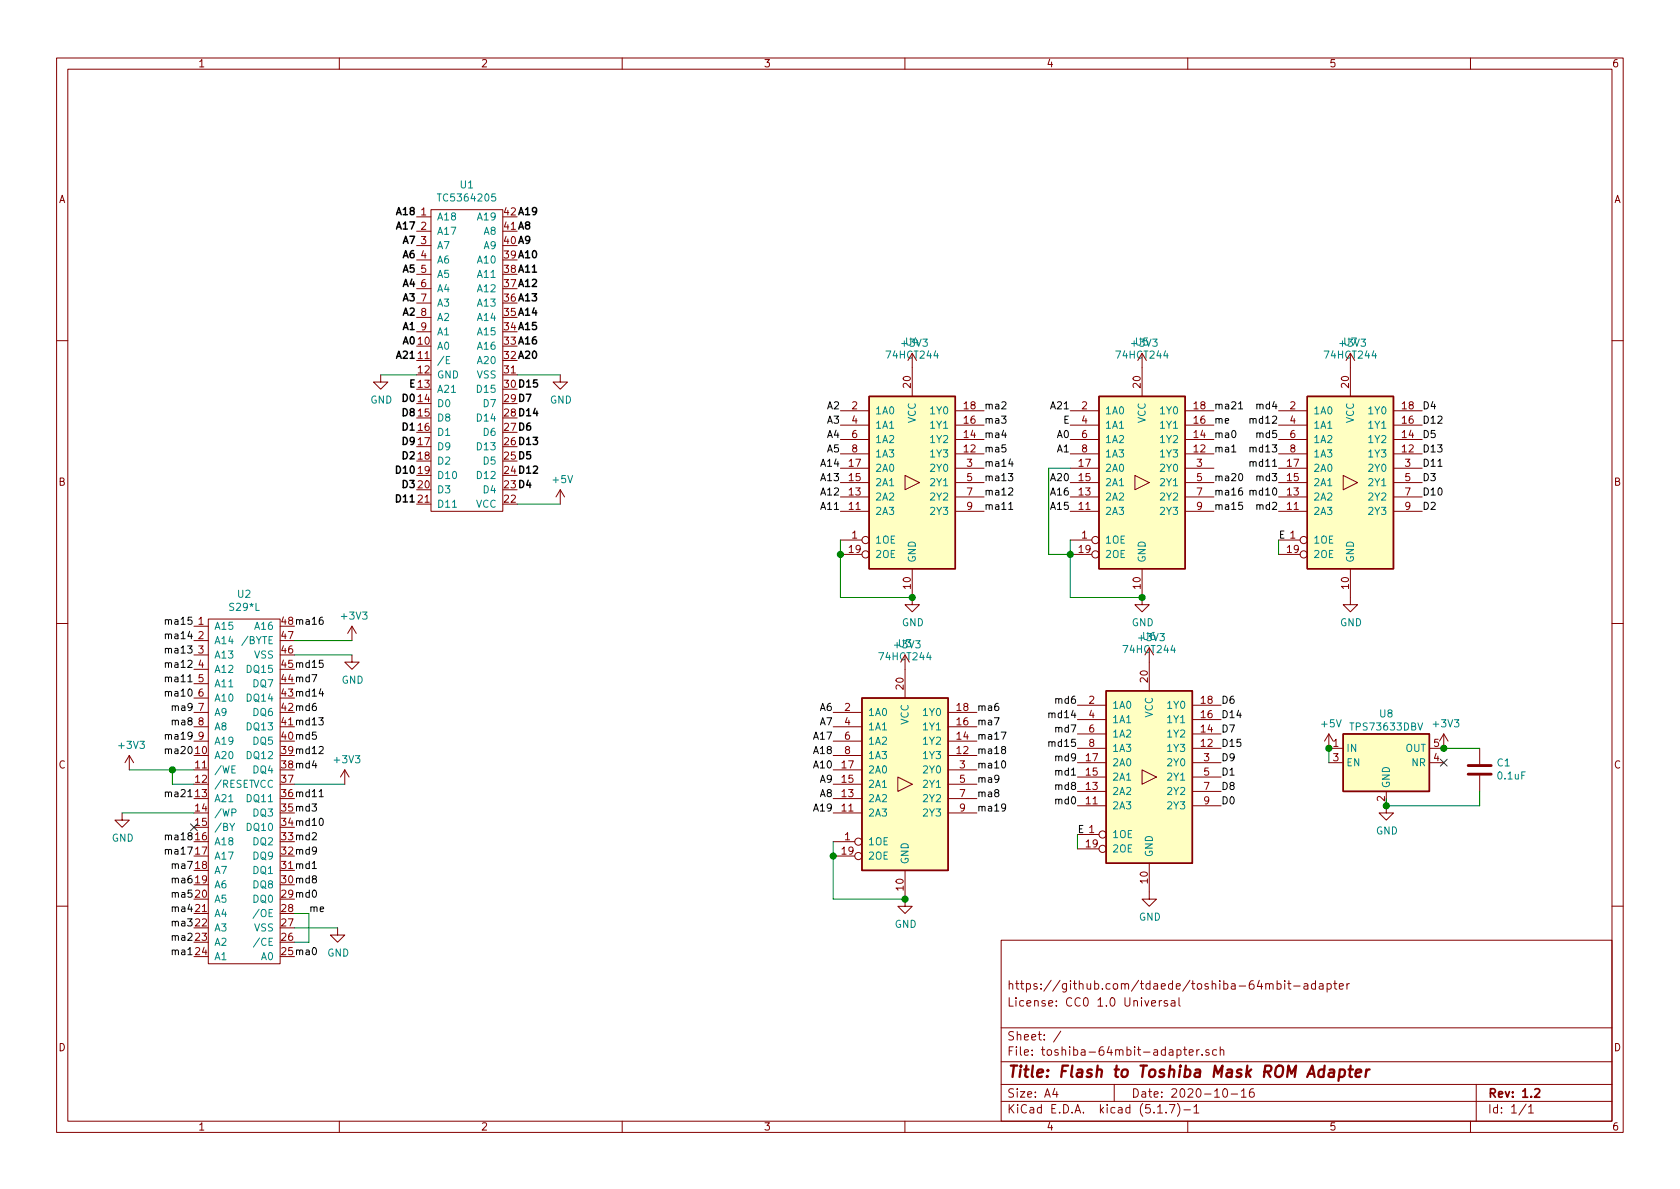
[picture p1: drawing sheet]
<svg xmlns="http://www.w3.org/2000/svg" width="297mm" height="210mm" viewBox="0 0 297 210" stroke-linecap="round" stroke-linejoin="round" font-family="sans-serif">
<g fill="none" stroke="#840000" stroke-width=".18">
<path d="M10 10.3h277v189.9h-277zM12 12.2h273v186.1h-273zM60 10.3v1.9M110 10.3v1.9M160 10.3v1.9M210 10.3v1.9M260 10.3v1.9M73.7 38.3h2.5M76.2 37.1h12.7v53.3h-12.7zM73.7 40.9h2.5M73.7 43.4h2.5M73.7 46h2.5"/>
<path d="M73.7 48.5h2.5M73.7 51h2.5M73.7 53.6h2.5M73.7 56.1h2.5M73.7 58.7h2.5M10 60.2h2M67.3 66.3v1.3h1.3l-1.3 1.2-1.3-1.2h1.3M99.1 66.3v1.3h1.2l-1.2 1.2-1.3-1.2h1.3M148.6 77.7h5.1M148.6 75.2h5.1M148.6 72.6h5.1M161.3 62.5v7.6"/>
<path d="M168.9 77.7h5.1M168.9 75.2h5.1M168.9 72.6h5.1M189.2 77.7h5.1M189.2 75.2h5.1M189.2 72.6h5.1M201.9 62.5v7.6M209.5 77.7h5.1M209.5 75.2h5.1M209.5 72.6h5.1M226.1 77.7h5M226.1 75.2h5"/>
<path d="M226.1 72.6h5M238.8 62.5v7.6M246.4 77.7h5.1M246.4 75.2h5.1M246.4 72.6h5.1M285 60.2h2M99.1 86.6l-.8 1.3M99.1 86.6v2.5M99.1 86.6l.7 1.3M148.6 95.5h3.8M148.6 90.4h5.1M148.6 80.3h5.1"/>
<path d="M148.6 87.9h5.1M148.6 85.3h5.1M148.6 82.8h5.1M148.6 98h3.8M160 84.1l2.6 1.2-2.6 1.3zM168.9 90.4h5.1M168.9 80.3h5.1M168.9 87.9h5.1M168.9 85.3h5.1M168.9 82.8h5.1M189.2 95.5h3.8M189.2 90.4h5.1"/>
<path d="M189.2 80.3h5.1M189.2 87.9h5.1M189.2 85.3h5.1M189.2 82.8h5.1M189.2 98h3.8M200.7 84.1l2.5 1.2-2.5 1.3zM209.5 90.4h5.1M209.5 80.3h5.1M209.5 87.9h5.1M209.5 85.3h5.1M209.5 82.8h5.1M226.1 95.5h3.8"/>
<path d="M226.1 90.4h5M226.1 80.3h5M226.1 87.9h5M226.1 85.3h5M226.1 82.8h5M226.1 98h3.8M237.5 84.1l2.5 1.2-2.5 1.3zM246.4 90.4h5.1M246.4 80.3h5.1M246.4 87.9h5.1M246.4 85.3h5.1M246.4 82.8h5.1"/>
<path d="M10 110.3h2M34.3 110.7h2.5M34.3 113.3h2.5M34.3 115.8h2.5M34.3 118.4h2.5M36.8 109.5h12.7v60.9h-12.7zM62.2 115.8v1.3h1.3l-1.3 1.3-1.2-1.3h1.2M62.2 110.7l-.7 1.3M62.2 110.7v2.6M62.2 110.7l.8 1.3M160 115.8v7.6M161.3 100.6v6.3h1.3l-1.3 1.3-1.3-1.3h1.3"/>
<path d="M201.9 100.6v6.3h1.3l-1.3 1.3-1.2-1.3h1.2M203.2 114.5v7.7M238.8 100.6v6.3h1.2l-1.2 1.3-1.3-1.3h1.3M285 110.3h2M22.9 133.6l-.8 1.3M22.9 133.6v2.5M22.9 133.6l.7 1.3M34.3 120.9h2.5M34.3 123.4h2.5M34.3 126h2.5M34.3 128.5h2.5M34.3 131.1h2.5"/>
<path d="M61 136.1l-.8 1.3M61 136.1v2.6M61 136.1l.7 1.3M147.3 126h5.1M147.3 128.5h5.1M147.3 131.1h5.1M147.3 133.6h5.1M147.3 138.7h5.1M147.3 136.1h5.1M158.7 137.4l2.6 1.3-2.6 1.2zM167.6 126h5.1M167.6 128.5h5.1"/>
<path d="M167.6 131.1h5.1M167.6 133.6h5.1M167.6 138.7h5.1M167.6 136.1h5.1M190.5 132.3h5.1M190.5 139.9h5.1M190.5 129.8h5.1M190.5 137.4h5.1M190.5 127.2h5.1M190.5 134.9h5.1M190.5 124.7h5.1M201.9 136.1l2.6 1.3-2.6 1.3z"/>
<path d="M210.8 132.3h5.1M210.8 139.9h5.1M210.8 129.8h5.1M210.8 137.4h5.1M210.8 127.2h5.1M210.8 134.9h5.1M210.8 124.7h5.1M234.9 129.8v2.5h2.6M234.9 134.9h2.6M234.9 129.8l-.7 1.3M234.9 129.8l.8 1.3M245.1 139.9v3.9h1.3l-1.3 1.2-1.3-1.2h1.3"/>
<path d="M252.7 134.9h2.6M255.3 129.8v2.5h-2.6M255.3 129.8l-.8 1.3M255.3 129.8l.7 1.3M261.6 132.3v2.8M261.6 137.2v2.7M21.6 143.8v1.2h1.3l-1.3 1.3-1.3-1.3h1.3M147.3 148.8h3.8M147.3 143.8h5.1M147.3 141.2h5.1M147.3 151.4h3.8M160 153.9v6.4h1.3l-1.3 1.2-1.3-1.2h1.3"/>
<path d="M167.6 143.8h5.1M167.6 141.2h5.1M190.5 147.6h3.8M190.5 142.5h5.1M190.5 150.1h3.8M203.2 152.6v6.4h1.3l-1.3 1.3-1.3-1.3h1.3M210.8 142.5h5.1M10 160.2h2M59.7 164.1v1.2h1.3l-1.3 1.3-1.3-1.3h1.3M177 166.3h108v32h-108zM203.6 177.4l.7-.1v-.3l-.5-.1-.2 .2 .1 .7h.6M205 176.9v1"/>
<path d="M205.4 176.9l-.3 .1-.1 .2M206.4 177a.37 .37 0 0 0-.6 .1l.1 .3 .5 .1 .1 .1-.3 .3-.4-.1M207.1 177h.6v.9M207.7 177.3l-.4 .1-.3 .2 .3 .3 .4-.1M208.5 176.4v1.3l.2 .2M223.8 174.1l.1-.1a.37 .37 0 0 1 .6 .1v.8M224.5 174.1l.2-.2 .3 .1 .1 .9M225.8 174l.4-.1 .3 .3-.1 .6h-.6M225.8 173.4v1.5M227.2 173.4v.2M227.2 173.9v1M227.7 173.9h.5"/>
<path d="M227.9 173.4v1.3l.3 .2M228.7 174.4h1.2M230.6 174h.6v.9M231.2 174.3l-.5 .1-.2 .2 .1 .2 .1 .1 .5-.1M232.6 174l-.4-.1-.3 .3 .1 .6 .2 .1 .4-.1M232.6 173.4v1.5M233.3 174h.6v.9M233.9 174.3l-.4 .1-.3 .2 .3 .3 .4-.1M234.6 174l.5-.1 .3 .3-.1 .6-.2 .1-.5-.1M234.6 173.9v1.5M235.8 173.9h.6M236 173.4v1.3l.4 .2"/>
<path d="M236.8 174.4l.7-.1-.1-.3-.4-.1-.2 .2 .1 .7h.5M238.2 173.9v1M238.6 173.9l-.4 .3M285 160.2h2M60 198.3v1.9M110 198.3v1.9M160 198.3v1.9M177 194.8h108M177 191.8h108M177 187.8h108M177 181.8h108M186.5 192.5l-.4 1h1"/>
<path d="M186.8 193v1M187.6 182.3l-1.3 2M197 191.8v3M204.7 196.8h.8M206.2 196.7v.1M206.8 195.3h.9l-.6 1.5M208.1 185.7l.4-.1 .3 .3v.6l-.3 .1-.4-.1M208.2 195.1a1.71 1.71 0 0 1 0 2.3M209.2 185.6h.6M209.3 196.3h1.2M209.5 185.1v1.3l.3 .2M210 198.3v1.9"/>
<path d="M210.3 186.1l.7-.1-.1-.3-.4-.1-.2 .2v.7h.6M211.1 195.8l.4-.5v1.5M211.1 196.8h.9M211.6 185.6v1M212 185.6l-.4 .3M212.5 186.5v.1M213.7 185.7l-.3-.1-.2 .2 .1 .2 .4 .2v.3h-.5M215.1 185.7l-.4-.1-.3 .3 .1 .6 .2 .1 .4-.1M215.7 185.7l.3-.1 .3 .1 .1 .9M215.7 185.1v1.5M216.3 192.7l.4-.2a.94 .94 0 0 1 0 1.5 .79 .79 0 0 1-.4-1.3zM217.7 193.5h1.1"/>
<path d="M219.5 193l.4-.5v1.5M219.5 194h.8M221.6 192.5a.59 .59 0 0 0-.7 .7l.1 .7 .2 .1 .5-.1 .1-.5-.2-.2-.4-.1-.3 .3M260 198.3v1.9M261 191.8v6.5M269.8 195.2l-1.2 2M270.3 195.8l.4-.5v1.5M270.3 196.8h.8"/>
<circle cx="153" cy="98" r=".63"/>
<circle cx="153" cy="95.5" r=".63"/>
<circle cx="193.7" cy="98" r=".63"/>
<circle cx="193.7" cy="95.5" r=".63"/>
<circle cx="230.5" cy="95.5" r=".63"/>
<circle cx="230.5" cy="98" r=".63"/>
<circle cx="151.8" cy="148.8" r=".63"/>
<circle cx="151.8" cy="151.4" r=".63"/>
<circle cx="194.9" cy="150.1" r=".63"/>
<circle cx="194.9" cy="147.6" r=".63"/>
</g>
<path d="M271.4 192.7l.2-.2h.4l.2 .5-.9 1h.9" fill="none" stroke="#840000" stroke-width=".3"/>
<path d="M235.1 189.2h.7v1.2M235.9 189.6l-.7 .1a.4 .4 0 0 0-.3 .3 .4 .4 0 0 0 .2 .4l.7-.1M236.9 189.2h.8l.1 .3-.1 .6a.66 .66 0 0 1-.9 .2M236.9 189.1l-.2 2M238.4 189.1h.8M238.8 188.4l-.2 1.8 .1 .1 .3 .1M239.7 189.8l1-.2-.1-.4h-.7l-.3 1 .3 .2 .6-.1M241.6 189.1l-.2 1.3M242.2 189.1a.54 .54 0 0 0-.6 .4" fill="none" stroke="#840000" stroke-width=".41"/>
<path d="M259.6 135.4h4.1M259.6 136.9h4.1" fill="none" stroke="#840000" stroke-width=".51"/>
<g fill="none" stroke="#008484" stroke-width=".18">
<path d="M77.3 34.3h.7M163.2 60h.8l-.5 .4 .4 .2v.5l-.2 .1-.5-.1M203.8 60h.8l-.4 .4 .3 .2v.5l-.2 .1-.5-.1M240.6 60h.8l-.4 .4 .4 .2v.5l-.2 .1-.6-.1M79.5 63h-.6v1.3h.6M159.4 60.8h1M200.1 60.8h.9M236.9 60.8h1M158.1 114.1h1M161.9 113.3h.8l-.4 .5 .3 .1v.5l-.2 .2-.5-.2M201.3 112.8h1M205.1 112h.8l-.5 .5 .4 .1v.6l-.2 .1-.5-.1"/>
<path d="M40.6 145.6l.4 .6 .5-.6M41 143.7h.6l.1-.2v-.3l-.2-.2h-.5v1.3M45.8 160.8l-1.1 1.6M45.9 165.9l-1.1 1.6"/>
</g>
<g fill="#ffffc2" stroke="#ffffc2" stroke-width=".18">
<path d="M153.7 70.1h15.2v30.5h-15.2z"/>
<path d="M194.3 70.1h15.2v30.5h-15.2z"/>
<path d="M231.1 70.1h15.3v30.5h-15.3z"/>
<path d="M152.4 123.4h15.2v30.5h-15.2z"/>
<path d="M195.6 122.2h15.2v30.4h-15.2z"/>
<path d="M237.5 129.8h15.2v10.1h-15.2z"/>
</g>
<path d="M153.7 70.1h15.2v30.5h-15.2zM194.3 70.1h15.2v30.5h-15.2zM231.1 70.1h15.3v30.5h-15.3zM152.4 123.4h15.2v30.5h-15.2zM195.6 122.2h15.2v30.4h-15.2zM237.5 129.8h15.2v10.1h-15.2z" fill="none" stroke="#840000" stroke-width=".25"/>
<g fill="none" stroke="#008400" stroke-width=".18">
<path d="M67.3 66.3h6.4M91.4 66.3h7.7M91.4 89.1h7.7M148.6 95.5v10.2h12.7M189.2 95.5v10.2h12.7M189.2 82.8h-3.8v15.2h3.8M226.1 95.5v2.5M52.1 113.3h10.1M52.1 115.8h10.1M22.9 136.1h11.4M30.5 136.1v2.6h3.8M52.1 138.7h8.9"/>
<path d="M234.9 132.3v2.6M255.3 132.3h6.3M261.6 139.9v2.6h-16.5v-1.3M21.6 143.8h12.7M147.3 148.8v10.2h12.7M190.5 147.6v2.5M52.1 161.5h2.5v5.1h-2.5M52.1 164.1h7.6"/>
</g>
<g fill="none" stroke="#000" stroke-width=".18">
<path d="M217.8 79.9h.7M219 71.4l.4-.4v1.3M219 72.3h.7M178.3 83.7h.8l-.5 .5 .4 .1v.6l-.2 .1-.5-.1M178.4 89.2l.3-.4v1.3M178.4 86.4l.4-.1 .3 .3-.1 .2-.7 .7h.8M178.4 90.1h.7M178.6 81.1l-.2 .9h.7M219.1 83.9l.2-.2a.67 .67 0 0 1 .4 .7 .67 .67 0 0 1-.4 .6l-.2-.1-.1-.4zM219.6 86.3l-.4 .1a.87 .87 0 0 0 0 1.1l.5-.1v-.5l-.5-.1-.2 .2M219.7 88.8h-.7v.6l.2-.1 .5 .1v.6l-.2 .1-.5-.1M29.2 112.2l.2-.1 .3 .1 .1 .7"/>
<path d="M29.2 119.9l.2-.2 .3 .1 .1 .8M29.2 117.3l.2-.1h.3l.1 .8M29.2 114.8l.2-.2 .3 .1 .1 .8M29.2 109.7l.2-.1h.3l.1 .8M29.2 109.6v.8M29.2 112.1v.8M29.2 114.6v.9M29.2 117.2v.8M29.2 119.7v.9M57 109.1l-.3 .1a.87 .87 0 0 0 0 1.2l.4-.1v-.6l-.4-.1-.3 .3M57.1 116.8h-.6l-.1 .6 .2-.2 .5 .2v.5l-.2 .1-.5-.1M29.2 132.6l.2-.2 .3 .1 .1 .8"/>
<path d="M29.2 130l.2-.1h.3l.1 .8M29.2 122.4l.2-.1h.3l.1 .8M29.2 122.3v.8M29.2 129.9v.8M29.2 132.4v.9M56.4 126.9h.7l-.4 .5 .4 .1v.6l-.2 .1-.5-.1M56.4 132.1l.5-.1 .2 .4v.2l-.7 .7h.7M56.4 140l.4-.4v1.3M56.7 121.8l-.3 .9h.8M177 129.5h.9l-.6 1.2M177.2 134.7l.2-.2a.67 .67 0 0 1 .4 .7 .67 .67 0 0 1-.4 .6l-.2-.1-.1-.4zM177.3 132.6l-.2-.2v-.3l.5-.1 .1 .1v.3l-.5 .2-.1 .2v.2l.2 .3h.3l.2-.3-.1-.3-.1-.1"/>
<path d="M29.2 150.3l.2-.1 .3 .1 .1 .7M29.2 147.8l.2-.1h.3l.1 .8M29.2 140.2l.2-.2 .3 .1 .1 .8M29.2 140v.9M29.2 147.7v.8M29.2 150.2v.8M55.2 153.6h.8M56.4 140.9h.7M56.5 144.8l.2-.1a.67 .67 0 0 1 .5 .6 .67 .67 0 0 1-.5 .7l-.2-.2-.1-.3zM177.8 142.7l-.2 .2h-.4l-.1-.2v-.4l.2-.1h.3l.2 .2a.97 .97 0 0 1-.2 1h-.4"/>
</g>
<g fill="#008400" stroke="#008400" stroke-width=".25">
<circle cx="160" cy="159" r=".51"/>
<circle cx="255.3" cy="132.3" r=".51"/>
<circle cx="30.5" cy="136.1" r=".51"/>
<circle cx="147.3" cy="151.4" r=".51"/>
<circle cx="189.2" cy="98" r=".51"/>
<circle cx="201.9" cy="105.7" r=".51"/>
<circle cx="245.1" cy="142.5" r=".51"/>
<circle cx="148.6" cy="98" r=".51"/>
<circle cx="161.3" cy="105.7" r=".51"/>
<circle cx="235" cy="132.3" r=".51"/>
</g>
<path d="M254.7 134.3l1.2 1.2M255.9 134.3l-1.2 1.2M33.7 145.7l1.2 1.2M34.9 145.7l-1.2 1.2" fill="none" stroke="#000084" stroke-width=".18"/>
<text font-size="2.8" fill="#840000" x="178" y="190.5">Title: Flash to Toshiba Mask ROM Adapter</text>
<g font-size="2.1" fill="#840000">
<text x="178" y="178">License: CC0 1.0 Universal</text>
<text x="178" y="175">https://github.com/tdaede/toshiba-64mbit-adapter</text>
<text x="178" y="184">Sheet: /</text>
<text x="178" y="186.7">File: toshiba-64mbit-adapter.sch</text>
<text x="178" y="196.9">KiCad E.D.A. kicad (5.1.7)-1</text>
<text x="178" y="194.1">Size: A4</text>
<text x="200" y="194.1">Date: 2020-10-16</text>
<text x="263" y="194.1">Rev: 1.2</text>
<text x="263" y="196.9">Id: 1/1</text>
</g>
<g font-size="1.8" fill="#840000">
<text x="35" y="11.9">1</text>
<text x="85" y="11.9">2</text>
<text x="135" y="11.9">3</text>
<text x="185" y="11.9">4</text>
<text x="235" y="11.9">5</text>
<text x="285" y="11.9">6</text>
<text x="10.4" y="35.9">A</text>
<text x="285.4" y="35.9">A</text>
<text x="74.4" y="38.1">1</text>
<text x="74.4" y="40.6">2</text>
<text x="74.4" y="43.2">3</text>
<text x="74.4" y="45.7">4</text>
<text x="74.4" y="48.3">5</text>
<text x="74.4" y="50.8">6</text>
<text x="74.4" y="53.3">7</text>
<text x="74.4" y="55.9">8</text>
<text x="74.4" y="58.4">9</text>
<text x="74" y="61">10</text>
<text x="74" y="63.5">11</text>
<text x="157" y="63.4">74HCT244</text>
<text x="197.7" y="63.4">74HCT244</text>
<text x="234.5" y="63.4">74HCT244</text>
<text x="74" y="66">12</text>
<text x="74" y="71.1">14</text>
<text x="89.2" y="66">31</text>
<text x="161" y="68.5" transform="rotate(-90 161 68.5)">20</text>
<text x="201.7" y="68.5" transform="rotate(-90 201.7 68.5)">20</text>
<text x="238.5" y="68.5" transform="rotate(-90 238.5 68.5)">20</text>
<text x="74" y="73.7">15</text>
<text x="74" y="76.2">16</text>
<text x="150.6" y="72.4">2</text>
<text x="150.6" y="74.9">4</text>
<text x="150.6" y="77.5">6</text>
<text x="170.5" y="77.5">14</text>
<text x="170.5" y="74.9">16</text>
<text x="170.5" y="72.4">18</text>
<text x="191.3" y="72.4">2</text>
<text x="191.3" y="74.9">4</text>
<text x="191.3" y="77.5">6</text>
<text x="211.1" y="77.5">14</text>
<text x="211.1" y="74.9">16</text>
<text x="211.1" y="72.4">18</text>
<text x="228.1" y="72.4">2</text>
<text x="228.1" y="74.9">4</text>
<text x="228.1" y="77.5">6</text>
<text x="248" y="77.5">14</text>
<text x="248" y="74.9">16</text>
<text x="248" y="72.4">18</text>
<text x="74" y="78.7">17</text>
<text x="74" y="81.3">18</text>
<text x="74" y="83.8">19</text>
<text x="150.2" y="82.5">17</text>
<text x="150.6" y="80">8</text>
<text x="170.5" y="80">12</text>
<text x="171" y="82.5">3</text>
<text x="190.8" y="82.5">17</text>
<text x="191.3" y="80">8</text>
<text x="211.1" y="80">12</text>
<text x="211.6" y="82.5">3</text>
<text x="227.6" y="82.5">17</text>
<text x="228.1" y="80">8</text>
<text x="248" y="80">12</text>
<text x="248.4" y="82.5">3</text>
<text x="10.4" y="85.9">B</text>
<text x="74" y="86.4">20</text>
<text x="74" y="88.9">21</text>
<text x="89.2" y="88.9">22</text>
<text x="150.2" y="87.6">13</text>
<text x="150.2" y="85.1">15</text>
<text x="171" y="85.1">5</text>
<text x="171" y="87.6">7</text>
<text x="190.8" y="87.6">13</text>
<text x="190.8" y="85.1">15</text>
<text x="211.6" y="85.1">5</text>
<text x="211.6" y="87.6">7</text>
<text x="227.6" y="87.6">13</text>
<text x="227.6" y="85.1">15</text>
<text x="248.4" y="85.1">5</text>
<text x="248.4" y="87.6">7</text>
<text x="285.4" y="85.9">B</text>
<text x="150.2" y="90.2">11</text>
<text x="150.6" y="95.2">1</text>
<text x="171" y="90.2">9</text>
<text x="190.8" y="90.2">11</text>
<text x="191.3" y="95.2">1</text>
<text x="211.6" y="90.2">9</text>
<text x="227.6" y="90.2">11</text>
<text x="248.4" y="90.2">9</text>
<text x="150.2" y="97.8">19</text>
<text x="190.8" y="97.8">19</text>
<text x="227.6" y="97.8">19</text>
<text x="161" y="104.1" transform="rotate(-90 161 104.1)">10</text>
<text x="201.7" y="104.1" transform="rotate(-90 201.7 104.1)">10</text>
<text x="238.5" y="104.1" transform="rotate(-90 238.5 104.1)">10</text>
<text x="35.1" y="110.5">1</text>
<text x="35.1" y="113">2</text>
<text x="49.8" y="113">47</text>
<text x="35.1" y="115.6">3</text>
<text x="35.1" y="118.1">4</text>
<text x="49.8" y="115.6">46</text>
<text x="155.8" y="116.8">74HCT244</text>
<text x="198.9" y="115.5">74HCT244</text>
<text x="35.1" y="120.6">5</text>
<text x="35.1" y="123.2">6</text>
<text x="35.1" y="125.7">7</text>
<text x="149.4" y="125.7">2</text>
<text x="159.8" y="121.9" transform="rotate(-90 159.8 121.9)">20</text>
<text x="169.2" y="125.7">18</text>
<text x="192.6" y="124.5">2</text>
<text x="202.9" y="120.6" transform="rotate(-90 202.9 120.6)">20</text>
<text x="212.4" y="124.5">18</text>
<text x="35.1" y="128.3">8</text>
<text x="35.1" y="130.8">9</text>
<text x="149.4" y="128.3">4</text>
<text x="149.4" y="130.8">6</text>
<text x="169.2" y="130.8">14</text>
<text x="169.2" y="128.3">16</text>
<text x="192.6" y="127">4</text>
<text x="192.6" y="129.5">6</text>
<text x="212.4" y="129.5">14</text>
<text x="212.4" y="127">16</text>
<text x="10.4" y="135.9">C</text>
<text x="34.6" y="133.3">10</text>
<text x="34.6" y="135.9">11</text>
<text x="148.9" y="135.9">17</text>
<text x="149.4" y="133.3">8</text>
<text x="169.2" y="133.3">12</text>
<text x="169.7" y="135.9">3</text>
<text x="192.1" y="137.2">15</text>
<text x="192.1" y="134.6">17</text>
<text x="192.6" y="132.1">8</text>
<text x="212.4" y="132.1">12</text>
<text x="212.9" y="134.6">3</text>
<text x="212.9" y="137.2">5</text>
<text x="235.7" y="132.1">1</text>
<text x="235.7" y="134.6">3</text>
<text x="253.5" y="134.6">4</text>
<text x="253.5" y="132.1">5</text>
<text x="285.4" y="135.9">C</text>
<text x="34.6" y="138.4">12</text>
<text x="34.6" y="141">13</text>
<text x="34.6" y="143.5">14</text>
<text x="49.8" y="138.4">37</text>
<text x="148.9" y="143.5">11</text>
<text x="148.9" y="141">13</text>
<text x="148.9" y="138.4">15</text>
<text x="169.7" y="138.4">5</text>
<text x="169.7" y="141">7</text>
<text x="169.7" y="143.5">9</text>
<text x="192.1" y="142.2">11</text>
<text x="192.1" y="139.7">13</text>
<text x="212.9" y="139.7">7</text>
<text x="212.9" y="142.2">9</text>
<text x="244.9" y="141.7" transform="rotate(-90 244.9 141.7)">2</text>
<text x="34.6" y="146">15</text>
<text x="34.6" y="148.6">16</text>
<text x="149.4" y="148.6">1</text>
<text x="192.1" y="149.9">19</text>
<text x="34.6" y="151.1">17</text>
<text x="34.6" y="153.7">18</text>
<text x="148.9" y="151.1">19</text>
<text x="34.6" y="156.2">19</text>
<text x="34.6" y="158.7">20</text>
<text x="34.6" y="161.3">21</text>
<text x="49.8" y="161.3">28</text>
<text x="159.8" y="157.4" transform="rotate(-90 159.8 157.4)">10</text>
<text x="202.9" y="156.2" transform="rotate(-90 202.9 156.2)">10</text>
<text x="34.6" y="163.8">22</text>
<text x="34.6" y="166.4">23</text>
<text x="49.8" y="166.4">26</text>
<text x="49.8" y="163.8">27</text>
<text x="34.6" y="168.9">24</text>
<text x="10.4" y="185.9">D</text>
<text x="285.4" y="185.9">D</text>
<text x="35" y="199.9">1</text>
<text x="85" y="199.9">2</text>
<text x="135" y="199.9">3</text>
<text x="185" y="199.9">4</text>
<text x="235" y="199.9">5</text>
<text x="285" y="199.9">6</text>
</g>
<g font-size="1.8" fill="#008484">
<text x="77.9" y="35.6">TC5364205</text>
<text x="81.4" y="33.3">U1</text>
<text x="77.2" y="39">A18</text>
<text x="77.2" y="41.5">A17</text>
<text x="84.6" y="39">A19</text>
<text x="85.6" y="41.5">A8</text>
<text x="77.2" y="44.1">A7</text>
<text x="77.2" y="46.6">A6</text>
<text x="84.6" y="46.6">A10</text>
<text x="85.6" y="44.1">A9</text>
<text x="77.2" y="49.1">A5</text>
<text x="77.2" y="51.7">A4</text>
<text x="84.6" y="51.7">A12</text>
<text x="84.6" y="49.1">A11</text>
<text x="77.2" y="54.2">A3</text>
<text x="77.2" y="56.8">A2</text>
<text x="77.2" y="59.3">A1</text>
<text x="84.6" y="59.3">A15</text>
<text x="84.6" y="56.8">A14</text>
<text x="84.6" y="54.2">A13</text>
<text x="77.2" y="61.8">A0</text>
<text x="77.2" y="64.4">/E</text>
<text x="84.6" y="64.4">A20</text>
<text x="84.6" y="61.8">A16</text>
<text x="160.2" y="61.1">U4</text>
<text x="200.8" y="61.1">U5</text>
<text x="237.6" y="61.1">U7</text>
<text x="65.5" y="71.4">GND</text>
<text x="77.2" y="66.9">GND</text>
<text x="77.2" y="69.5">A21</text>
<text x="84.4" y="66.9">VSS</text>
<text x="84.6" y="69.5">D15</text>
<text x="97.2" y="71.4">GND</text>
<text x="77.2" y="72">D0</text>
<text x="77.2" y="74.5">D8</text>
<text x="77.2" y="77.1">D1</text>
<text x="84.6" y="74.5">D14</text>
<text x="85.6" y="77.1">D6</text>
<text x="85.6" y="72">D7</text>
<text x="154.7" y="73.3">1A0</text>
<text x="154.7" y="75.8">1A1</text>
<text x="161.9" y="74.8" transform="rotate(-90 161.9 74.8)">VCC</text>
<text x="164.7" y="75.8">1Y1</text>
<text x="164.7" y="73.3">1Y0</text>
<text x="195.3" y="73.3">1A0</text>
<text x="195.3" y="75.8">1A1</text>
<text x="202.6" y="74.8" transform="rotate(-90 202.6 74.8)">VCC</text>
<text x="205.4" y="75.8">1Y1</text>
<text x="205.4" y="73.3">1Y0</text>
<text x="232.2" y="73.3">1A0</text>
<text x="232.2" y="75.8">1A1</text>
<text x="239.4" y="74.8" transform="rotate(-90 239.4 74.8)">VCC</text>
<text x="242.2" y="75.8">1Y1</text>
<text x="242.2" y="73.3">1Y0</text>
<text x="77.2" y="79.6">D9</text>
<text x="77.2" y="82.2">D2</text>
<text x="84.6" y="79.6">D13</text>
<text x="85.6" y="82.2">D5</text>
<text x="154.7" y="83.4">2A0</text>
<text x="154.7" y="78.4">1A2</text>
<text x="154.7" y="80.9">1A3</text>
<text x="164.7" y="80.9">1Y3</text>
<text x="164.7" y="78.4">1Y2</text>
<text x="164.7" y="83.4">2Y0</text>
<text x="195.3" y="83.4">2A0</text>
<text x="195.3" y="78.4">1A2</text>
<text x="195.3" y="80.9">1A3</text>
<text x="205.4" y="80.9">1Y3</text>
<text x="205.4" y="78.4">1Y2</text>
<text x="205.4" y="83.4">2Y0</text>
<text x="232.2" y="83.4">2A0</text>
<text x="232.2" y="78.4">1A2</text>
<text x="232.2" y="80.9">1A3</text>
<text x="242.2" y="80.9">1Y3</text>
<text x="242.2" y="78.4">1Y2</text>
<text x="242.2" y="83.4">2Y0</text>
<text x="77.2" y="84.7">D10</text>
<text x="77.2" y="87.2">D3</text>
<text x="77.2" y="89.8">D11</text>
<text x="84.2" y="89.8">VCC</text>
<text x="84.6" y="84.7">D12</text>
<text x="85.6" y="87.2">D4</text>
<text x="97.8" y="85.4">+5V</text>
<text x="154.7" y="88.5">2A2</text>
<text x="154.7" y="86">2A1</text>
<text x="164.7" y="86">2Y1</text>
<text x="164.7" y="88.5">2Y2</text>
<text x="195.3" y="88.5">2A2</text>
<text x="195.3" y="86">2A1</text>
<text x="205.4" y="86">2Y1</text>
<text x="205.4" y="88.5">2Y2</text>
<text x="232.2" y="88.5">2A2</text>
<text x="232.2" y="86">2A1</text>
<text x="242.2" y="86">2Y1</text>
<text x="242.2" y="88.5">2Y2</text>
<text x="154.7" y="91.1">2A3</text>
<text x="164.7" y="91.1">2Y3</text>
<text x="195.3" y="91.1">2A3</text>
<text x="205.4" y="91.1">2Y3</text>
<text x="232.2" y="91.1">2A3</text>
<text x="242.2" y="91.1">2Y3</text>
<text x="154.7" y="96.1">1OE</text>
<text x="154.7" y="98.7">2OE</text>
<text x="161.9" y="99.6" transform="rotate(-90 161.9 99.6)">GND</text>
<text x="195.3" y="96.1">1OE</text>
<text x="195.3" y="98.7">2OE</text>
<text x="202.6" y="99.6" transform="rotate(-90 202.6 99.6)">GND</text>
<text x="232.2" y="96.1">1OE</text>
<text x="232.2" y="98.7">2OE</text>
<text x="239.4" y="99.6" transform="rotate(-90 239.4 99.6)">GND</text>
<text x="42.1" y="105.7">U2</text>
<text x="37.8" y="111.4">A15</text>
<text x="37.8" y="113.9">A14</text>
<text x="40.7" y="108">S29*L</text>
<text x="43.3" y="113.9">/BYTE</text>
<text x="45.3" y="111.4">A16</text>
<text x="60.5" y="109.6">+3V3</text>
<text x="159.5" y="110.7">GND</text>
<text x="200.1" y="110.7">GND</text>
<text x="202.1" y="113.2">U6</text>
<text x="236.9" y="110.7">GND</text>
<text x="37.8" y="116.5">A13</text>
<text x="37.8" y="119">A12</text>
<text x="43.9" y="119">DQ15</text>
<text x="45" y="116.5">VSS</text>
<text x="158.9" y="114.4">U3</text>
<text x="37.8" y="121.5">A11</text>
<text x="37.8" y="124.1">A10</text>
<text x="43.9" y="124.1">DQ14</text>
<text x="44.9" y="121.5">DQ7</text>
<text x="60.4" y="120.9">GND</text>
<text x="196.6" y="125.3">1A0</text>
<text x="206.7" y="125.3">1Y0</text>
<text x="37.8" y="126.6">A9</text>
<text x="37.8" y="129.2">A8</text>
<text x="37.8" y="131.7">A19</text>
<text x="43.9" y="129.2">DQ13</text>
<text x="44.9" y="131.7">DQ5</text>
<text x="44.9" y="126.6">DQ6</text>
<text x="153.4" y="126.6">1A0</text>
<text x="153.4" y="129.2">1A1</text>
<text x="153.4" y="131.7">1A2</text>
<text x="160.7" y="128.2" transform="rotate(-90 160.7 128.2)">VCC</text>
<text x="163.5" y="131.7">1Y2</text>
<text x="163.5" y="129.2">1Y1</text>
<text x="163.5" y="126.6">1Y0</text>
<text x="196.6" y="127.9">1A1</text>
<text x="196.6" y="130.4">1A2</text>
<text x="203.8" y="126.9" transform="rotate(-90 203.8 126.9)">VCC</text>
<text x="206.7" y="130.4">1Y2</text>
<text x="206.7" y="127.9">1Y1</text>
<text x="233.7" y="128.6">+5V</text>
<text x="239.1" y="129.2">TPS73633DBV</text>
<text x="244" y="126.9">U8</text>
<text x="253.6" y="128.6">+3V3</text>
<text x="21.2" y="132.4">+3V3</text>
<text x="37.8" y="134.2">A20</text>
<text x="37.8" y="136.8">/WE</text>
<text x="43.9" y="134.2">DQ12</text>
<text x="44.9" y="136.8">DQ4</text>
<text x="59.3" y="135">+3V3</text>
<text x="153.4" y="136.8">2A0</text>
<text x="153.4" y="134.2">1A3</text>
<text x="163.5" y="134.2">1Y3</text>
<text x="163.5" y="136.8">2Y0</text>
<text x="196.6" y="135.5">2A0</text>
<text x="196.6" y="133">1A3</text>
<text x="206.7" y="133">1Y3</text>
<text x="206.7" y="135.5">2Y0</text>
<text x="238" y="133">IN</text>
<text x="238" y="135.5">EN</text>
<text x="248.5" y="133">OUT</text>
<text x="249.7" y="135.5">NR</text>
<text x="264.7" y="135.5">C1</text>
<text x="264.9" y="137.8">0.1uF</text>
<text x="37.8" y="139.3">/RESET VCC</text>
<text x="37.8" y="141.9">A21</text>
<text x="43.9" y="141.9">DQ11</text>
<text x="153.4" y="141.9">2A2</text>
<text x="153.4" y="139.3">2A1</text>
<text x="163.5" y="139.3">2Y1</text>
<text x="163.5" y="141.9">2Y2</text>
<text x="196.6" y="143.1">2A3</text>
<text x="196.6" y="140.6">2A2</text>
<text x="196.6" y="138">2A1</text>
<text x="206.7" y="138">2Y1</text>
<text x="206.7" y="140.6">2Y2</text>
<text x="206.7" y="143.1">2Y3</text>
<text x="245.7" y="139.4" transform="rotate(-90 245.7 139.4)">GND</text>
<text x="19.8" y="148.8">GND</text>
<text x="37.8" y="144.4">/WP</text>
<text x="37.8" y="146.9">/BY</text>
<text x="37.8" y="149.5">A18</text>
<text x="43.9" y="146.9">DQ10</text>
<text x="44.9" y="149.5">DQ2</text>
<text x="44.9" y="144.4">DQ3</text>
<text x="153.4" y="149.5">1OE</text>
<text x="153.4" y="144.4">2A3</text>
<text x="163.5" y="144.4">2Y3</text>
<text x="196.6" y="148.2">1OE</text>
<text x="243.3" y="147.6">GND</text>
<text x="37.8" y="152">A17</text>
<text x="37.8" y="154.6">A7</text>
<text x="44.9" y="154.6">DQ1</text>
<text x="44.9" y="152">DQ9</text>
<text x="153.4" y="152">2OE</text>
<text x="160.7" y="152.9" transform="rotate(-90 160.7 152.9)">GND</text>
<text x="196.6" y="150.7">2OE</text>
<text x="203.8" y="151.6" transform="rotate(-90 203.8 151.6)">GND</text>
<text x="37.8" y="157.1">A6</text>
<text x="37.8" y="159.6">A5</text>
<text x="44.9" y="159.6">DQ0</text>
<text x="44.9" y="157.1">DQ8</text>
<text x="37.8" y="162.2">A4</text>
<text x="37.8" y="164.7">A3</text>
<text x="37.8" y="167.3">A2</text>
<text x="45" y="164.7">VSS</text>
<text x="45.5" y="162.2">/OE</text>
<text x="45.6" y="167.3">/CE</text>
<text x="158.2" y="164.1">GND</text>
<text x="201.4" y="162.8">GND</text>
<text x="37.8" y="169.8">A1</text>
<text x="46.3" y="169.8">A0</text>
<text x="57.9" y="169.2">GND</text>
</g>
<g font-size="1.8">
<text x="70.4" y="38">A18</text>
<text x="70.4" y="40.6">A17</text>
<text x="89.2" y="40.6">41A8</text>
<text x="89.2" y="38.1">42A19</text>
<text x="71.4" y="43.1">A7</text>
<text x="71.4" y="45.7">A6</text>
<text x="89.2" y="45.7">39A10</text>
<text x="89.2" y="43.2">40A9</text>
<text x="71.4" y="48.2">A5</text>
<text x="71.4" y="50.7">A4</text>
<text x="71.4" y="53.3">A3</text>
<text x="89.2" y="53.3">36A13</text>
<text x="89.2" y="50.8">37A12</text>
<text x="89.2" y="48.3">38A11</text>
<text x="71.4" y="55.8">A2</text>
<text x="71.4" y="58.4">A1</text>
<text x="89.2" y="58.4">34A15</text>
<text x="89.2" y="55.9">35A14</text>
<text x="70.4" y="63.4">A21</text>
<text x="71.4" y="60.9">A0</text>
<text x="89.2" y="63.5">32A20</text>
<text x="89.2" y="61">33A16</text>
<text x="71.4" y="71.1">D0</text>
<text x="72.5" y="68.5">E13</text>
<text x="89.2" y="71.1">29D7</text>
<text x="89.2" y="68.6">30D15</text>
<text x="71.4" y="73.6">D8</text>
<text x="71.4" y="76.1">D1</text>
<text x="89.2" y="76.2">27D6</text>
<text x="89.2" y="73.7">28D14</text>
<text x="146.3" y="77.5">A4</text>
<text x="146.3" y="74.9">A3</text>
<text x="146.3" y="72.4">A2</text>
<text x="174" y="72.4">ma2</text>
<text x="174" y="77.5">ma4</text>
<text x="174" y="74.9">ma3</text>
<text x="186" y="72.4">A21</text>
<text x="187" y="77.5">A0</text>
<text x="188.1" y="74.9">E</text>
<text x="214.6" y="74.9">me</text>
<text x="214.6" y="77.5">ma0</text>
<text x="214.6" y="72.4">ma21</text>
<text x="221.4" y="74.9">md12</text>
<text x="222.4" y="77.5">md5</text>
<text x="222.4" y="72.4">md4</text>
<text x="251.5" y="77.5">D5</text>
<text x="251.5" y="74.9">D12</text>
<text x="251.5" y="72.4">D4</text>
<text x="70.4" y="83.8">D10</text>
<text x="71.4" y="78.7">D9</text>
<text x="71.4" y="81.2">D2</text>
<text x="89.2" y="83.8">24D12</text>
<text x="89.2" y="81.3">25D5</text>
<text x="89.2" y="78.7">26D13</text>
<text x="145.3" y="82.5">A14</text>
<text x="146.3" y="80">A5</text>
<text x="174" y="82.5">ma14</text>
<text x="174" y="80">ma5</text>
<text x="187" y="80">A1</text>
<text x="214.6" y="80">ma1</text>
<text x="221.4" y="82.5">md11</text>
<text x="221.4" y="80">md13</text>
<text x="251.5" y="82.5">D11</text>
<text x="251.5" y="80">D13</text>
<text x="70.4" y="88.8">D11</text>
<text x="71.4" y="86.3">D3</text>
<text x="89.2" y="86.4">23D4</text>
<text x="145.3" y="87.6">A12</text>
<text x="145.3" y="85.1">A13</text>
<text x="174" y="87.6">ma12</text>
<text x="174" y="85.1">ma13</text>
<text x="186" y="87.6">A16</text>
<text x="186" y="85.1">A20</text>
<text x="214.6" y="85.1">ma20</text>
<text x="214.6" y="87.6">ma16</text>
<text x="221.4" y="87.6">md10</text>
<text x="222.4" y="85.1">md3</text>
<text x="251.5" y="87.6">D10</text>
<text x="251.5" y="85.1">D3</text>
<text x="145.3" y="90.2">A11</text>
<text x="174" y="90.2">ma11</text>
<text x="186" y="90.2">A15</text>
<text x="214.6" y="90.2">ma15</text>
<text x="222.4" y="90.2">md2</text>
<text x="226.1" y="95.2">E 1</text>
<text x="251.5" y="90.2">D2</text>
<text x="29.8" y="113">ma14</text>
<text x="29.8" y="110.5">ma15</text>
<text x="49.8" y="110.5">48ma16</text>
<text x="29.8" y="118.1">ma12</text>
<text x="29.8" y="115.6">ma13</text>
<text x="49.8" y="118.1">45md15</text>
<text x="29.8" y="123.2">ma10</text>
<text x="29.8" y="120.6">ma11</text>
<text x="30.8" y="125.7">ma9</text>
<text x="49.8" y="125.7">42md6</text>
<text x="49.8" y="123.2">43md14</text>
<text x="49.8" y="120.6">44md7</text>
<text x="145.1" y="125.7">A6</text>
<text x="172.7" y="125.7">ma6</text>
<text x="186.9" y="124.5">md6</text>
<text x="215.9" y="124.5">D6</text>
<text x="29.8" y="130.8">ma19</text>
<text x="30.8" y="128.3">ma8</text>
<text x="49.8" y="130.8">40md5</text>
<text x="49.8" y="128.3">41md13</text>
<text x="144.1" y="130.8">A17</text>
<text x="145.1" y="128.3">A7</text>
<text x="172.7" y="130.8">ma17</text>
<text x="172.7" y="128.3">ma7</text>
<text x="185.9" y="127">md14</text>
<text x="186.9" y="129.5">md7</text>
<text x="215.9" y="129.5">D7</text>
<text x="215.9" y="127">D14</text>
<text x="29.8" y="133.3">ma20</text>
<text x="49.8" y="135.9">38md4</text>
<text x="49.8" y="133.3">39md12</text>
<text x="144.1" y="135.9">A10</text>
<text x="144.1" y="133.3">A18</text>
<text x="172.7" y="135.9">ma10</text>
<text x="172.7" y="133.3">ma18</text>
<text x="185.9" y="132.1">md15</text>
<text x="186.9" y="137.2">md1</text>
<text x="186.9" y="134.6">md9</text>
<text x="215.9" y="137.2">D1</text>
<text x="215.9" y="132.1">D15</text>
<text x="215.9" y="134.6">D9</text>
<text x="29.8" y="141">ma21</text>
<text x="49.8" y="143.5">35md3</text>
<text x="49.8" y="141">36md11</text>
<text x="144.1" y="143.5">A19</text>
<text x="145.1" y="141">A8</text>
<text x="145.1" y="138.4">A9</text>
<text x="172.7" y="143.5">ma19</text>
<text x="172.7" y="141">ma8</text>
<text x="172.7" y="138.4">ma9</text>
<text x="186.9" y="142.2">md0</text>
<text x="186.9" y="139.7">md8</text>
<text x="215.9" y="142.2">D0</text>
<text x="215.9" y="139.7">D8</text>
<text x="29.8" y="148.6">ma18</text>
<text x="49.8" y="148.6">33md2</text>
<text x="49.8" y="146">34md10</text>
<text x="190.5" y="147.3">E 1</text>
<text x="29.8" y="151.1">ma17</text>
<text x="30.8" y="153.7">ma7</text>
<text x="49.8" y="153.7">31md1</text>
<text x="49.8" y="151.1">32md9</text>
<text x="30.8" y="156.2">ma6</text>
<text x="30.8" y="161.3">ma4</text>
<text x="30.8" y="158.7">ma5</text>
<text x="49.8" y="158.7">29md0</text>
<text x="49.8" y="156.2">30md8</text>
<text x="54.6" y="161.3">me</text>
<text x="30.8" y="166.4">ma2</text>
<text x="30.8" y="163.8">ma3</text>
<text x="30.8" y="168.9">ma1</text>
<text x="49.8" y="168.9">25ma0</text>
</g>
</svg>
